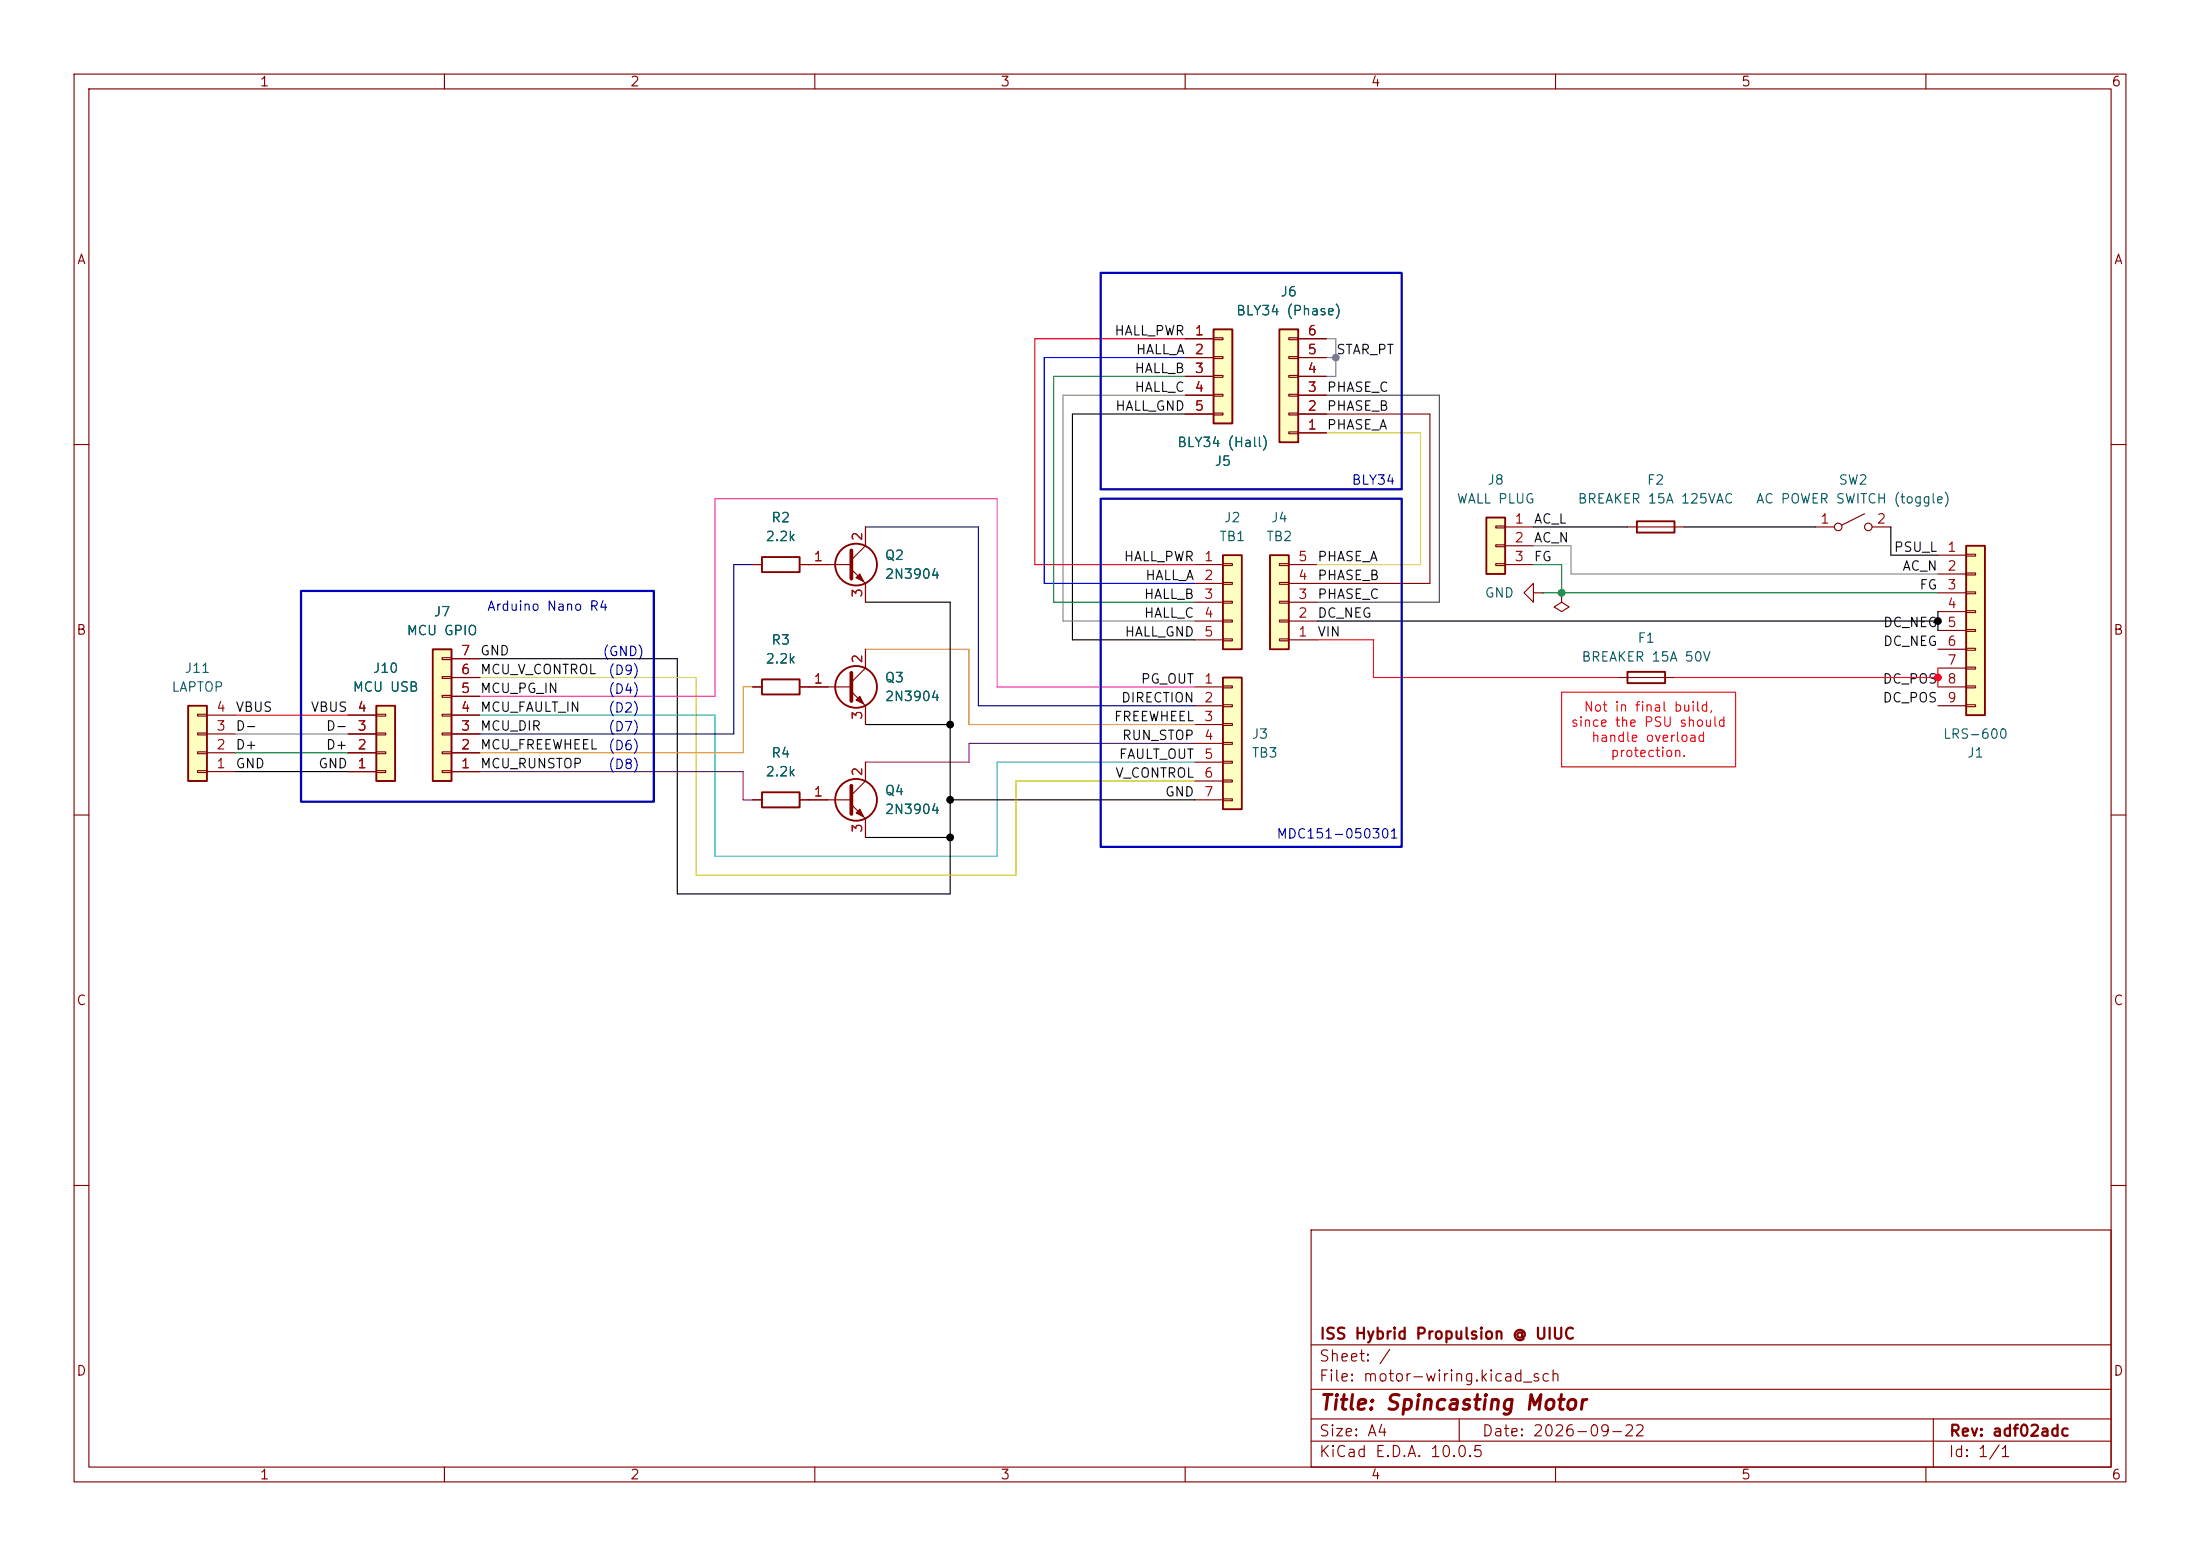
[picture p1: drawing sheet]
<svg xmlns="http://www.w3.org/2000/svg" width="297mm" height="210mm" viewBox="0 0 297 210" stroke-linecap="round" stroke-linejoin="round" font-family="sans-serif">
<g fill="none" stroke="#840000" stroke-width=".15">
<path d="M10 10h277v190h-277zM12 12h273v186h-273zM60 10v2M110 10v2M160 10v2M210 10v2M260 10v2M10 60h2M285 60h2M207 80v-1.3l-1.3 1.3 1.3 1.3v-1.3h1.3M208.3 80h.1M10 110h2"/>
<path d="M285 110h2M10 160h2M177 166h108v32h-108zM285 160h2M60 198v2M110 198v2M160 198v2M177 194.5h108M177 191.5h108M177 187.5h108M177 181.5h108M197 191.5v3"/>
<path d="M210 198v2M260 198v2M261 191.5v6.5"/>
</g>
<path d="M165.1 74.9h2.5v12.7h-2.5z" fill="#ffffc2"/>
<path d="M165.1 74.9h2.5v12.7h-2.5z" fill="none" stroke="#840000" stroke-width=".25"/>
<path d="M161.3 76.2h3.8M161.3 78.7h3.8M165.1 76.1h1.3v.2h-1.3zM165.1 78.6h1.3v.3h-1.3zM161.3 81.3h3.8M161.3 83.8h3.8M161.3 86.4h3.8M165.1 81.2h1.3v.2h-1.3zM165.1 83.7h1.3v.2h-1.3zM165.1 86.2h1.3v.3h-1.3z" fill="none" stroke="#840000" stroke-width=".15"/>
<path d="M165.1 91.4h2.5v17.8h-2.5z" fill="#ffffc2"/>
<path d="M165.1 91.4h2.5v17.8h-2.5z" fill="none" stroke="#840000" stroke-width=".25"/>
<g fill="none" stroke="#840000" stroke-width=".15">
<path d="M161.3 92.7h3.8M161.3 95.3h3.8M161.3 97.8h3.8M165.1 92.6h1.3v.2h-1.3zM165.1 95.1h1.3v.3h-1.3zM165.1 97.7h1.3v.2h-1.3zM161.3 100.3h3.8M161.3 102.9h3.8M161.3 105.4h3.8M161.3 108h3.8M165.1 100.2h1.3v.3h-1.3zM165.1 102.7h1.3v.3h-1.3z"/>
<path d="M165.1 105.3h1.3v.2h-1.3zM165.1 107.8h1.3v.3h-1.3z"/>
</g>
<path d="M171.4 74.9h2.6v12.7h-2.6z" fill="#ffffc2"/>
<path d="M171.4 74.9h2.6v12.7h-2.6z" fill="none" stroke="#840000" stroke-width=".25"/>
<path d="M172.7 78.6h1.3v.3h-1.3zM172.7 76.1h1.3v.2h-1.3zM174 78.7h3.8M174 76.2h3.8M172.7 86.2h1.3v.3h-1.3zM172.7 83.7h1.3v.2h-1.3zM172.7 81.2h1.3v.2h-1.3zM174 86.4h3.8M174 83.8h3.8M174 81.3h3.8" fill="none" stroke="#840000" stroke-width=".15"/>
<path d="M163.8 44.5h2.6v12.7h-2.6z" fill="#ffffc2"/>
<path d="M163.8 44.5h2.6v12.7h-2.6z" fill="none" stroke="#840000" stroke-width=".25"/>
<path d="M160 45.7h3.8M160 48.3h3.8M160 50.8h3.8M160 53.3h3.8M160 55.9h3.8M163.8 45.6h1.3v.2h-1.3zM163.8 48.1h1.3v.3h-1.3zM163.8 50.7h1.3v.2h-1.3zM163.8 53.2h1.3v.3h-1.3zM163.8 55.8h1.3v.2h-1.3z" fill="none" stroke="#840000" stroke-width=".15"/>
<path d="M172.7 44.5h2.6v15.2h-2.6z" fill="#ffffc2"/>
<path d="M172.7 44.5h2.6v15.2h-2.6z" fill="none" stroke="#840000" stroke-width=".25"/>
<path d="M174 58.3h1.3v.2h-1.3zM174 55.8h1.3v.2h-1.3zM174 53.2h1.3v.3h-1.3zM174 50.7h1.3v.2h-1.3zM174 48.1h1.3v.3h-1.3zM174 45.6h1.3v.2h-1.3zM175.3 58.4h3.8M175.3 55.9h3.8M175.3 53.3h3.8M175.3 50.8h3.8M175.3 48.3h3.8M175.3 45.7h3.8" fill="none" stroke="#840000" stroke-width=".15"/>
<path d="M25.4 95.3h2.5v10.1h-2.5z" fill="#ffffc2"/>
<g fill="none" stroke="#840000" stroke-width=".25">
<path d="M102.9 75.2h5v2h-5zM25.4 95.3h2.5v10.1h-2.5zM102.9 91.7h5v2h-5zM102.9 106.9h5v2.1h-5z"/>
<circle cx="115.6" cy="76.2" r="2.82"/>
<circle cx="115.6" cy="92.7" r="2.82"/>
<circle cx="115.6" cy="107.9" r="2.82"/>
</g>
<g fill="none" stroke="#840000" stroke-width=".15">
<path d="M101.6 76.2h1.3M107.9 76.2h7M114.9 76.8l1.9 1.9v2.6M116.8 71.1v2.6l-1.9 1.9M26.7 98.9h1.2v.3h-1.2zM26.7 96.4h1.2v.2h-1.2zM27.9 99.1h3.8M27.9 96.5h3.8M101.6 92.7h1.3M107.9 92.7h7M114.9 93.3l1.9 2v2.5M116.8 87.6v2.6l-1.9 1.9"/>
<path d="M26.7 104h1.2v.3h-1.2zM26.7 101.5h1.2v.2h-1.2zM27.9 104.1h3.8M27.9 101.6h3.8M101.6 108h1.3M107.9 108h7M114.9 108.6l1.9 1.9v2.5M116.8 102.9v2.5l-1.9 1.9"/>
</g>
<path d="M114.9 74.3v3.8M114.9 90.8v3.8M114.9 106v3.9" fill="none" stroke="#840000" stroke-width=".51"/>
<g fill="#840000" stroke="#840000" stroke-width=".15">
<path d="M115.6 94.5l.5-.5 .5 1z"/>
<path d="M115.6 78l.5-.5 .5 1z"/>
<path d="M115.6 109.7l.5-.5 .5 1z"/>
</g>
<path d="M265.4 73.7h2.6v22.8h-2.6z" fill="#ffffc2"/>
<path d="M221 70.4h5.1v1.5h-5.1zM265.4 73.7h2.6v22.8h-2.6zM219.7 90.7h5.1v1.5h-5.1z" fill="none" stroke="#840000" stroke-width=".25"/>
<g fill="none" stroke="#840000" stroke-width=".15">
<path d="M219.7 71.1h7.6M245.1 71.1h2.5M251.7 69.3l-3 1.6M252.7 71.1h2.6M261.6 74.9h3.8M261.6 77.5h3.8M265.4 74.8h1.3v.3h-1.3zM265.4 77.3h1.3v.3h-1.3zM265.4 79.9h1.3v.2h-1.3zM210.8 80v1.3l1 .6-1 .7-1-.7 1-.6M210.8 80h.1M218.4 91.4h7.7"/>
<path d="M261.6 80h3.8M261.6 82.6h3.8M261.6 85.1h3.8M261.6 87.6h3.8M261.6 90.2h3.8M261.6 92.7h3.8M261.6 95.3h3.8M265.4 82.4h1.3v.3h-1.3zM265.4 85h1.3v.2h-1.3zM265.4 87.5h1.3v.3h-1.3zM265.4 90h1.3v.3h-1.3zM265.4 92.6h1.3v.2h-1.3z"/>
<path d="M265.4 95.1h1.3v.3h-1.3z"/>
<circle cx="248.2" cy="71.1" r=".51"/>
<circle cx="252.2" cy="71.1" r=".51"/>
</g>
<path d="M58.4 87.6h2.6v17.8h-2.6z" fill="#ffffc2"/>
<path d="M58.4 87.6h2.6v17.8h-2.6z" fill="none" stroke="#840000" stroke-width=".25"/>
<g fill="none" stroke="#840000" stroke-width=".15">
<path d="M59.7 98.9h1.3v.3h-1.3zM59.7 96.4h1.3v.2h-1.3zM59.7 93.9h1.3v.2h-1.3zM59.7 91.3h1.3v.3h-1.3zM59.7 88.8h1.3v.2h-1.3zM61 99.1h3.8M61 96.5h3.8M61 94h3.8M61 91.4h3.8M61 88.9h3.8M59.7 104h1.3v.3h-1.3zM59.7 101.5h1.3v.2h-1.3z"/>
<path d="M61 104.1h3.8M61 101.6h3.8"/>
</g>
<path d="M200.7 69.9h2.5v7.6h-2.5z" fill="#ffffc2"/>
<path d="M200.7 69.9h2.5v7.6h-2.5z" fill="none" stroke="#840000" stroke-width=".25"/>
<path d="M201.9 71h1.3v.2h-1.3zM201.9 73.5h1.3v.3h-1.3zM201.9 76.1h1.3v.2h-1.3zM203.2 71.1h3.8M203.2 73.7h3.8M203.2 76.2h3.8" fill="none" stroke="#840000" stroke-width=".15"/>
<path d="M50.8 95.3h2.5v10.1h-2.5z" fill="#ffffc2"/>
<path d="M50.8 95.3h2.5v10.1h-2.5z" fill="none" stroke="#840000" stroke-width=".25"/>
<g fill="none" stroke="#840000" stroke-width=".15">
<path d="M160 55.9h3.8M160 45.7h3.8M160 48.3h3.8M160 50.8h3.8M160 53.3h3.8M175.3 55.9h17.7v22.8h-15.2M175.3 45.7h3.8M175.3 48.3h3.8M175.3 50.8h3.8M175.3 53.3h3.8M175.3 58.4h3.8M101.6 76.2h1.3"/>
<path d="M107.9 76.2h3.9M116.8 71.1v2.6M116.8 78.7v2.6M47 99.1h3.8M47 96.5h3.8M50.8 98.9h1.3v.3h-1.3zM50.8 96.4h1.3v.2h-1.3zM61 99.1h3.8M61 96.5h3.8M61 94h3.8M61 91.4h3.8M61 88.9h3.8"/>
<path d="M101.6 92.7h1.3M107.9 92.7h3.9M116.8 87.6v2.6M116.8 95.3v2.5M47 104.1h3.8M47 101.6h3.8M50.8 104h1.3v.3h-1.3zM50.8 101.5h1.3v.2h-1.3zM61 104.1h3.8M61 101.6h3.8M101.6 108h1.3M107.9 108h3.9"/>
<path d="M116.8 102.9v2.5M116.8 110.5v2.5"/>
</g>
<path d="M160 55.9h-15.2v30.5h16.5M207 71.1h12.7M227.3 71.1h17.8M255.3 71.1v3.8h6.3M116.8 81.3h11.5v39.4h-36.9v-31.8h-26.6M116.8 97.8h11.5M177.8 83.8h83.8M261.6 82.6v2.5M31.7 104.1h15.3M116.8 113h11.5M128.3 108h33" fill="none" stroke="#000" stroke-width=".15"/>
<path d="M160 53.3h-16.5v30.5h17.8M179.1 45.7h1.2v5.1h-1.2M179.1 48.3h1.2M207 73.7h5.1v3.8h49.5M31.7 99.1h15.3" fill="none" stroke="#848484" stroke-width=".15"/>
<path d="M101.6 76.2h-2.5v22.9h-34.3M116.8 71.1h15.3v24.2h29.2" fill="none" stroke="#000084" stroke-width=".15"/>
<path d="M64.8 96.5h31.7v19.1h38.1v-12.7h26.7" fill="none" stroke="#00c2c2" stroke-width=".15"/>
<path d="M161.3 92.7h-26.7v-25.4h-38.1v26.7h-31.7" fill="none" stroke="#f0f" stroke-width=".15"/>
<path d="M179.1 58.4h12.7v17.8h-14M64.8 91.4h29.2v26.7h43.2v-12.7h24.1" fill="none" stroke="#c2c200" stroke-width=".15"/>
<path d="M101.6 92.7h-1.3v8.9h-35.5M116.8 87.6h14v10.2h30.5" fill="none" stroke="#f90" stroke-width=".15"/>
<path d="M64.8 104.1h35.5v3.9h1.3M161.3 100.3h-30.5v2.6h-14" fill="none" stroke="#840084" stroke-width=".15"/>
<path d="M160 50.8h-17.8v30.5h19.1M207 76.2h3.8v3.8M208.3 80h53.3M31.7 101.6h15.3" fill="none" stroke="#009600" stroke-width=".15"/>
<path d="M179.1 53.3h15.2v28h-16.5" fill="none" stroke="#484848" stroke-width=".15"/>
<path d="M160 45.7h-20.3v30.5h21.6M31.7 96.5h15.3M177.8 86.4h7.6v5h33M210.8 93.4h23.5v10.1h-23.5zM226.1 91.4h35.5M261.6 90.2v2.5" fill="none" stroke="#f00" stroke-width=".15"/>
<path d="M160 48.3h-19v30.4h20.3" fill="none" stroke="#00f" stroke-width=".15"/>
<path d="M148.6 36.8h40.6v29.2h-40.6zM40.6 79.8h47.7v28.4h-47.7zM148.6 67.3h40.6v47h-40.6z" fill="none" stroke="#0000c2" stroke-width=".3"/>
<circle cx="180.3" cy="48.3" r=".46" fill="#848484" stroke="#848484" stroke-width=".14"/>
<g fill="#000" stroke="#000" stroke-width=".14">
<circle cx="128.3" cy="97.8" r=".46"/>
<circle cx="261.6" cy="83.8" r=".46"/>
<circle cx="128.3" cy="108" r=".46"/>
<circle cx="128.3" cy="113" r=".46"/>
</g>
<circle cx="210.8" cy="80" r=".46" fill="#009600" stroke="#009600" stroke-width=".14"/>
<circle cx="261.6" cy="91.4" r=".46" fill="#f00" stroke="#f00" stroke-width=".14"/>
<text font-size="2" fill="#840000" x="178" y="190.8">Title: Spincasting Motor</text>
<g font-size="1.5" fill="#840000">
<text x="178" y="184.1">Sheet: /</text>
<text x="178" y="181.1">ISS Hybrid Propulsion @ UIUC</text>
<text x="178" y="186.8">File: motor-wiring.kicad_sch</text>
<text x="178" y="197">KiCad E.D.A. 10.0.5</text>
<text x="178" y="194.2">Size: A4</text>
<text x="200" y="194.2">Date: 2026-09-22</text>
<text x="263" y="197">Id: 1/1</text>
<text x="263" y="194.2">Rev: adf02adc</text>
</g>
<g font-size="1.3" fill="#840000">
<text x="35" y="12">1</text>
<text x="85" y="12">2</text>
<text x="135" y="12">3</text>
<text x="185" y="12">4</text>
<text x="235" y="12">5</text>
<text x="285" y="12">6</text>
<text x="10.3" y="36">A</text>
<text x="285.3" y="36">A</text>
<text x="10.2" y="86">B</text>
<text x="285.2" y="86">B</text>
<text x="10.2" y="136">C</text>
<text x="285.2" y="136">C</text>
<text x="10.2" y="186">D</text>
<text x="285.2" y="186">D</text>
<text x="35" y="200">1</text>
<text x="85" y="200">2</text>
<text x="135" y="200">3</text>
<text x="185" y="200">4</text>
<text x="235" y="200">5</text>
<text x="285" y="200">6</text>
</g>
<g font-size="1.3" fill="#006464">
<text x="172.8" y="40.3">J6</text>
<text x="166.8" y="42.9">BLY34 (Phase)</text>
<text x="158.8" y="60.7">BLY34 (Hall)</text>
<text x="163.9" y="63.2">J5</text>
<text x="200.7" y="65.7">J8</text>
<text x="222.2" y="65.7">F2</text>
<text x="248.1" y="65.7">SW2</text>
<text x="104" y="70.8">R2</text>
<text x="165.2" y="70.8">J2</text>
<text x="171.5" y="70.8">J4</text>
<text x="196.6" y="68.3">WALL PLUG</text>
<text x="212.9" y="68.3">BREAKER 15A 125VAC</text>
<text x="237" y="68.3">AC POWER SWITCH (toggle)</text>
<text x="103.3" y="73.4">2.2k</text>
<text x="119.4" y="75.9">Q2</text>
<text x="164.5" y="73.4">TB1</text>
<text x="170.9" y="73.4">TB2</text>
<text x="58.5" y="83.5">J7</text>
<text x="119.4" y="78.4">2N3904</text>
<text x="200.4" y="81">GND</text>
<text x="54.8" y="86.1">MCU GPIO</text>
<text x="103.3" y="89.9">2.2k</text>
<text x="104" y="87.3">R3</text>
<text x="213.4" y="89.6">BREAKER 15A 50V</text>
<text x="221" y="87.1">F1</text>
<text x="23.1" y="93.7">LAPTOP</text>
<text x="24.8" y="91.1">J11</text>
<text x="47.5" y="93.7">MCU USB</text>
<text x="50.2" y="91.1">J10</text>
<text x="119.4" y="92.4">Q3</text>
<text x="119.4" y="94.9">2N3904</text>
<text x="168.9" y="100">J3</text>
<text x="262.2" y="100">LRS-600</text>
<text x="103.3" y="105.1">2.2k</text>
<text x="104" y="102.6">R4</text>
<text x="119.4" y="107.6">Q4</text>
<text x="168.9" y="102.6">TB3</text>
<text x="265.5" y="102.6">J1</text>
<text x="119.4" y="110.2">2N3904</text>
</g>
<g font-size="1.3" fill="#0f0f0f">
<text x="150.4" y="45.6">HALL_PWR</text>
<text x="153.1" y="50.7">HALL_B</text>
<text x="153.1" y="53.2">HALL_C</text>
<text x="153.3" y="48.1">HALL_A</text>
<text x="179" y="53.2">PHASE_C</text>
<text x="180.3" y="48.1">STAR_PT</text>
<text x="150.5" y="55.8">HALL_GND</text>
<text x="179" y="58.3">PHASE_A</text>
<text x="179" y="55.8">PHASE_B</text>
<text x="207" y="71">AC_L</text>
<text x="151.6" y="76.1">HALL_PWR</text>
<text x="177.8" y="76.1">PHASE_A</text>
<text x="207" y="76.1">FG</text>
<text x="207" y="73.5">AC_N</text>
<text x="255.6" y="74.8">PSU_L</text>
<text x="256.7" y="77.3">AC_N</text>
<text x="154.3" y="83.7">HALL_C</text>
<text x="154.3" y="81.2">HALL_B</text>
<text x="154.5" y="78.6">HALL_A</text>
<text x="177.8" y="83.7">DC_NEG</text>
<text x="177.8" y="81.2">PHASE_C</text>
<text x="177.8" y="78.6">PHASE_B</text>
<text x="259" y="79.9">FG</text>
<text x="64.7" y="88.8">GND</text>
<text x="151.7" y="86.2">HALL_GND</text>
<text x="177.8" y="86.2">VIN</text>
<text x="254.1" y="85">DC_NEG</text>
<text x="254.1" y="87.5">DC_NEG</text>
<text x="64.7" y="93.9">MCU_PG_IN</text>
<text x="64.7" y="91.3">MCU_V_CONTROL</text>
<text x="151.3" y="95.1">DIRECTION</text>
<text x="153.9" y="92.6">PG_OUT</text>
<text x="254.1" y="95.1">DC_POS</text>
<text x="254.1" y="92.6">DC_POS</text>
<text x="31.7" y="96.4">VBUS</text>
<text x="31.7" y="101.5">D+</text>
<text x="31.7" y="98.9">D-</text>
<text x="41.9" y="96.4">VBUS</text>
<text x="43.9" y="98.9">D-</text>
<text x="43.9" y="101.5">D+</text>
<text x="64.7" y="98.9">MCU_DIR</text>
<text x="64.7" y="96.4">MCU_FAULT_IN</text>
<text x="64.7" y="101.5">MCU_FREEWHEEL</text>
<text x="150.3" y="97.7">FREEWHEEL</text>
<text x="151.4" y="100.2">RUN_STOP</text>
<text x="31.7" y="104">GND</text>
<text x="42.9" y="104">GND</text>
<text x="64.7" y="104">MCU_RUNSTOP</text>
<text x="150.5" y="105.3">V_CONTROL</text>
<text x="151" y="102.7">FAULT_OUT</text>
<text x="157.2" y="107.8">GND</text>
</g>
<g font-size="1.3" fill="#a90000">
<text x="161.2" y="45.6">1</text>
<text x="176.4" y="45.6">6</text>
<text x="161.2" y="48.1">2</text>
<text x="161.2" y="50.7">3</text>
<text x="161.2" y="53.2">4</text>
<text x="176.4" y="53.2">3</text>
<text x="176.4" y="50.7">4</text>
<text x="176.4" y="48.1">5</text>
<text x="161.2" y="55.7">5</text>
<text x="176.4" y="58.3">1</text>
<text x="176.4" y="55.7">2</text>
<text x="204.4" y="71">1</text>
<text x="245.6" y="71">1</text>
<text x="253.3" y="71">2</text>
<text x="109.8" y="76.1">1</text>
<text x="116.7" y="73.1" transform="rotate(-90 116.7 73.1)">2</text>
<text x="162.5" y="76.1">1</text>
<text x="175.2" y="76.1">5</text>
<text x="204.4" y="73.5">2</text>
<text x="204.4" y="76.1">3</text>
<text x="262.8" y="74.8">1</text>
<text x="262.8" y="77.3">2</text>
<text x="116.7" y="80.7" transform="rotate(-90 116.7 80.7)">3</text>
<text x="162.5" y="78.6">2</text>
<text x="162.5" y="81.1">3</text>
<text x="162.5" y="83.7">4</text>
<text x="175.2" y="83.7">2</text>
<text x="175.2" y="81.1">3</text>
<text x="175.2" y="78.6">4</text>
<text x="262.8" y="79.9">3</text>
<text x="262.8" y="82.4">4</text>
<text x="62.1" y="88.8">7</text>
<text x="116.7" y="89.6" transform="rotate(-90 116.7 89.6)">2</text>
<text x="162.5" y="86.2">5</text>
<text x="175.2" y="86.2">1</text>
<text x="262.8" y="85">5</text>
<text x="262.8" y="87.5">6</text>
<text x="62.1" y="93.8">5</text>
<text x="62.1" y="91.3">6</text>
<text x="109.8" y="92.6">1</text>
<text x="162.5" y="92.6">1</text>
<text x="162.5" y="95.1">2</text>
<text x="262.8" y="90">7</text>
<text x="262.8" y="92.6">8</text>
<text x="262.8" y="95.1">9</text>
<text x="29.1" y="101.5">2</text>
<text x="29.1" y="98.9">3</text>
<text x="29.1" y="96.4">4</text>
<text x="48.2" y="101.5">2</text>
<text x="48.2" y="98.9">3</text>
<text x="48.2" y="96.4">4</text>
<text x="62.1" y="101.5">2</text>
<text x="62.1" y="98.9">3</text>
<text x="62.1" y="96.4">4</text>
<text x="116.7" y="97.3" transform="rotate(-90 116.7 97.3)">3</text>
<text x="162.5" y="97.7">3</text>
<text x="162.5" y="100.2">4</text>
<text x="29.1" y="104">1</text>
<text x="48.2" y="104">1</text>
<text x="62.1" y="104">1</text>
<text x="109.8" y="107.8">1</text>
<text x="116.7" y="104.9" transform="rotate(-90 116.7 104.9)">2</text>
<text x="162.5" y="102.7">5</text>
<text x="162.5" y="105.3">6</text>
<text x="162.5" y="107.8">7</text>
<text x="116.7" y="112.5" transform="rotate(-90 116.7 112.5)">3</text>
</g>
<g font-size="1.3" fill="#0000c2">
<text x="182.4" y="65.7">BLY34</text>
<text x="65.7" y="82.8">Arduino Nano R4</text>
<text x="81.3" y="88.9">(GND)</text>
<text x="82" y="91.4">(D9)</text>
<text x="82" y="94">(D4)</text>
<text x="82" y="99">(D7)</text>
<text x="82" y="101.6">(D6)</text>
<text x="82" y="96.5">(D2)</text>
<text x="82" y="104.1">(D8)</text>
<text x="172.2" y="113.5">MDC151-050301</text>
</g>
<g font-size="1.3" fill="#f00">
<text x="212" y="98.4">since the PSU should</text>
<text x="213.7" y="96.4">Not in final build,</text>
<text x="214.7" y="100.4">handle overload</text>
<text x="217.3" y="102.5">protection.</text>
</g>
</svg>
